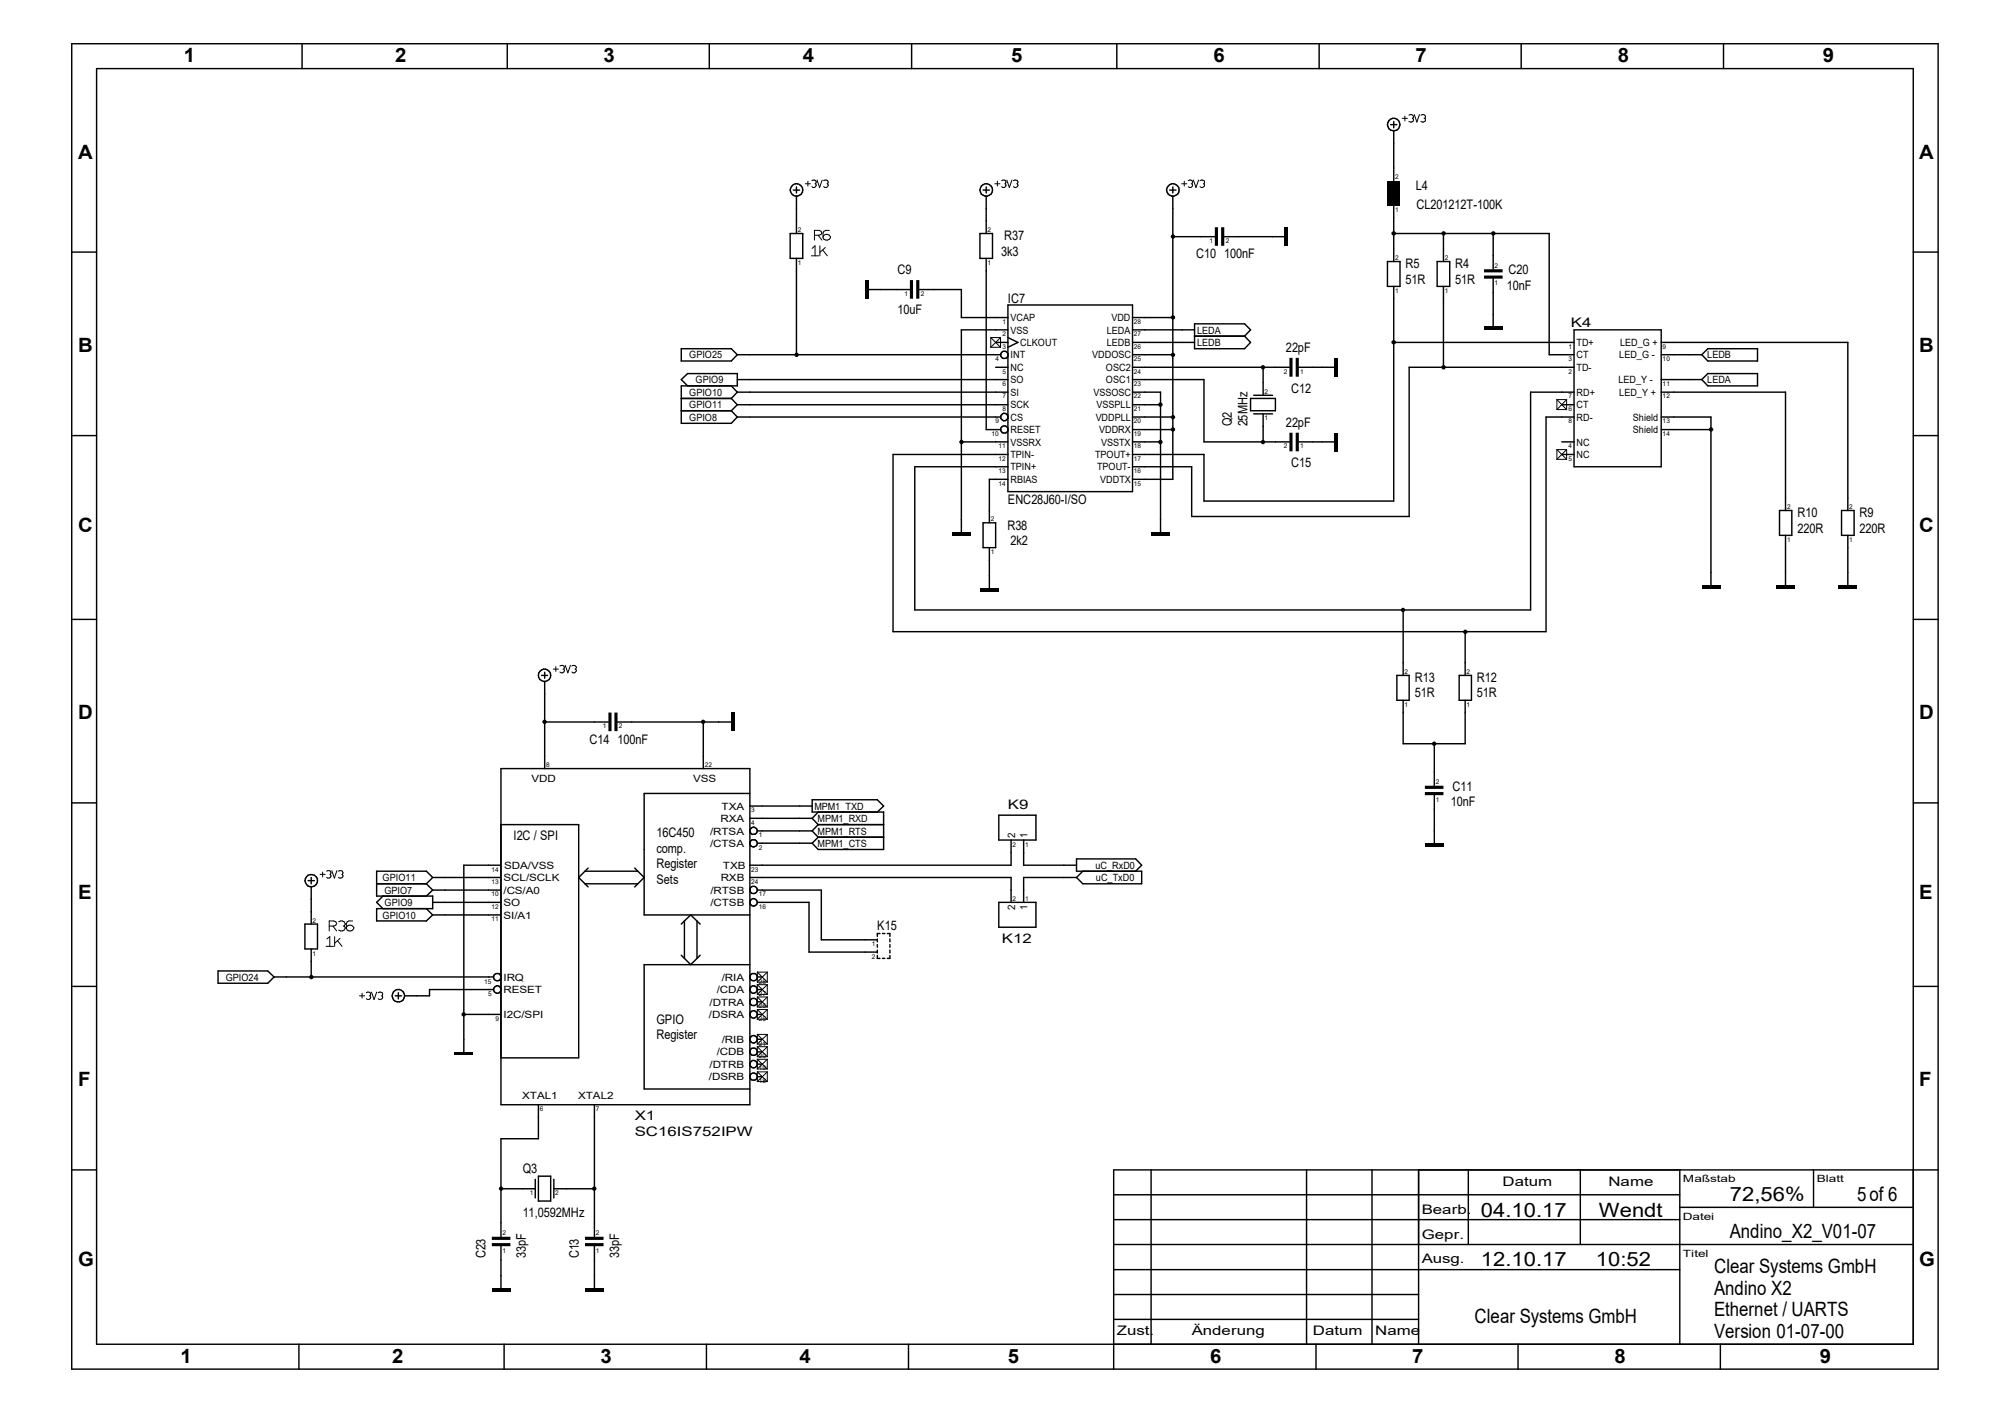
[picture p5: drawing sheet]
<svg xmlns="http://www.w3.org/2000/svg" width="297mm" height="210mm" viewBox="0 0 297 210" stroke-linecap="round" stroke-linejoin="round" font-family="sans-serif">
<g fill="none" stroke="#000" stroke-width=".15">
<path d="M207.7 17.5h.8M208.1 17.2v.7M208.7 17.1a.41 .41 0 0 1 .4-.1 .41 .41 0 0 1 .3 .4l-.1 .1M209.2 17.5h.1M209.3 17.5l.1 .3a.44 .44 0 0 1-.7 .2M209.5 17l.4 1.1 .4-1.1M210.5 17.1a.41 .41 0 0 1 .4-.1 .41 .41 0 0 1 .3 .4l-.1 .1M210.9 17.5h.2M211.1 17.5l.1 .3a.44 .44 0 0 1-.7 .2M119.3 27.2h.8M119.7 26.8v.8M120.2 37.9h1.1"/>
<path d="M120.3 26.8a.38 .38 0 0 1 .4-.1 .38 .38 0 0 1 .2 .3l-.1 .2M120.3 36.8l.4-.4v1.5M120.6 34.8h.7l.3-.1 .2-.2-.2-.3-.3-.1h-.7v1.5M120.7 27.2h.1M120.8 27.2l.1 .2a.36 .36 0 0 1-.2 .3 .36 .36 0 0 1-.4-.1M121 26.7l.4 1.1 .4-1.1M121.2 34.8l.6 .8M121.5 36.4v1.5M121.9 37l.7 .9M122 26.8a.41 .41 0 0 1 .7 .2l-.1 .2M122.3 36.7l-.8 .7M122.5 27.2h.1"/>
<path d="M122.6 27.2l.1 .2-.1 .2-.2 .2-.4-.2M122.9 34.1h-.6l-.3 .1-.1 .3v.7a.58 .58 0 0 0 .6 .4 .58 .58 0 0 0 .5-.5 .58 .58 0 0 0-.5-.4 .58 .58 0 0 0-.6 .4M147.4 27.2h.7M147.7 26.8v.8M148.4 26.8a.38 .38 0 0 1 .4-.1 .38 .38 0 0 1 .2 .3l-.1 .2M148.8 27.2h.1M148.9 27.2l.1 .2a.36 .36 0 0 1-.2 .3 .36 .36 0 0 1-.4-.1M149.1 26.7l.4 1.1 .4-1.1M150.1 26.8a.41 .41 0 0 1 .7 .2l-.1 .2M150.6 27.2h.1M150.7 27.2l.1 .2-.1 .2-.2 .2-.4-.2M175 27.2h.8"/>
<path d="M175.4 26.8v.8M176 26.8a.38 .38 0 0 1 .4-.1 .38 .38 0 0 1 .3 .3l-.1 .2M176.5 27.2h.1M176.6 27.2l.1 .2a.36 .36 0 0 1-.3 .3 .36 .36 0 0 1-.4-.1M176.8 26.7l.4 1.1 .3-1.1M177.8 26.8a.41 .41 0 0 1 .6 .2v.2M178.3 27.2h.1M178.4 27.2v.2v.2l-.3 .2-.3-.2M146.8 50l1.4 1.4M146.8 51.4h1.4M146.8 50v1.4M146.8 50h1.4"/>
<path d="M148.2 50l-1.4 1.4M148.2 50v1.4M230.6 59.2v1.5M230.6 59.2l1.5 1.5M230.6 59.2h1.5M232.1 59.2v1.5M232.1 59.2l-1.5 1.5M230.6 66.6l1.5 1.4M230.6 68h1.5M230.6 66.6v1.4M230.6 66.6h1.5M230.6 60.7h1.5"/>
<path d="M232.1 66.6l-1.5 1.4M232.1 66.6v1.4M82 99.1h.7M82.3 98.7v.7M82.9 98.6a.41 .41 0 0 1 .7 .3l-.1 .2M83.4 99.1h.1M83.5 99.1l.1 .2-.1 .2-.2 .2-.4-.2M83.7 98.6l.4 1.1 .4-1.1M84.7 98.6a.41 .41 0 0 1 .7 .3l-.1 .2M85.2 99.1h.1M85.3 99.1l.1 .2a.4 .4 0 0 1-.3 .3 .4 .4 0 0 1-.4-.1M47.4 129.5h.8"/>
<path d="M47.8 129.2v.7M48.4 129a.38 .38 0 0 1 .4 0 .38 .38 0 0 1 .2 .3l-.1 .2M48.4 139.1l.5-.4v1.5M48.8 137.2h.6l.3-.2 .2-.2-.2-.3-.3-.1h-.6v1.5M48.9 129.5h.1M48.9 129.5a.33 .33 0 0 1-.1 .5h-.4M49.1 128.9l.4 1.1 .4-1.1M49.3 137.2l.6 .7M49.6 138.7v1.5M50 139.3l.7 .9M50.1 129a.41 .41 0 0 1 .5 0 .41 .41 0 0 1 .2 .3l-.1 .2M50.2 136.5a.59 .59 0 0 1 .6-.1 .59 .59 0 0 1 .3 .5l-.1 .3"/>
<path d="M50.4 139l-.8 .7M50.6 129.5h.1M50.7 129.5l.1 .3a.44 .44 0 0 1-.7 .2M50.8 137.2h.2M51 137.2l.1 .2a.57 .57 0 0 1-.3 .5 .57 .57 0 0 1-.6-.1M52.2 136.4h-.5l-.3 .1-.1 .3v.7a.56 .56 0 0 0 .6 .4 .56 .56 0 0 0 .5-.5 .61 .61 0 0 0-.5-.4 .61 .61 0 0 0-.6 .4M48.3 140.2h1.1M53.3 147.5h.7M53.6 147.1v.7M54.3 147a.38 .38 0 0 1 .4-.1 .38 .38 0 0 1 .2 .4l-.1 .2M54.7 147.5h.1M54.8 147.5l.1 .2a.36 .36 0 0 1-.2 .3 .36 .36 0 0 1-.4-.1"/>
<path d="M55 146.9l.4 1.1 .4-1.1M56 147a.41 .41 0 0 1 .7 .3l-.1 .2M56.5 147.5h.1M56.6 147.5l.1 .2-.1 .2-.2 .1-.4-.1M112.2 149.5l1.5 1.5M112.2 151h1.5M112.2 144v1.5M112.2 145.8v1.5M112.2 147.7v1.4M112.2 149.5v1.5M112.2 153.2v1.4M112.2 155v1.5"/>
<path d="M112.2 156.9v1.4M112.2 158.7v1.5M112.2 149.5h1.5M112.2 147.7l1.5 1.4M112.2 149.1h1.5M112.2 147.7h1.5M112.2 145.8l1.5 1.5M112.2 147.3h1.5M112.2 145.8h1.5M112.2 144l1.5 1.5M112.2 145.5h1.5M112.2 144h1.5"/>
<path d="M112.2 158.7l1.5 1.5M112.2 158.7h1.5M112.2 156.9l1.5 1.4M112.2 158.3h1.5M112.2 156.9h1.5M112.2 155l1.5 1.5M112.2 156.5h1.5M112.2 155h1.5M112.2 153.2l1.5 1.4M112.2 154.6h1.5M112.2 153.2h1.5M113.7 149.5l-1.5 1.5"/>
<path d="M113.7 144v1.5M113.7 145.8v1.5M113.7 147.7v1.4M113.7 149.5v1.5M113.7 153.2v1.4M113.7 155v1.5M113.7 156.9v1.4M113.7 158.7v1.5M113.7 147.7l-1.5 1.4M113.7 145.8l-1.5 1.5M113.7 144l-1.5 1.5M113.7 158.7l-1.5 1.5"/>
<path d="M113.7 156.9l-1.5 1.4M113.7 155l-1.5 1.5M113.7 153.2l-1.5 1.4M112.2 160.2h1.5"/>
</g>
<g fill="none" stroke="#000" stroke-width=".21">
<path d="M10.6 6.5h276.5v196.3h-276.5zM14.3 10.2h269.1v188.9h-269.1zM44.7 6.5v3.7M75.1 6.5v3.7M105.1 6.5v3.7M135 6.5v3.7M165.4 6.5v3.7M195.4 6.5v3.7M206 18.5h.9M206.5 18v.9M206.5 19.4v7.4M225.3 6.5v3.7"/>
<path d="M255.3 6.5v3.7M10.6 37.3h3.7M117.1 34.6h1.8v3.7h-1.8zM117.5 28.2h.9M118 27.7v.9M118 29v5.6M118 38.3v14.2M145.2 34.6h1.8v3.7h-1.8zM145.6 28.2h1M146.1 27.7v.9M146.1 29v5.6M146.1 38.3v25.3h2.2"/>
<path d="M173.3 28.2h.9M173.7 35.1h6.3M173.7 27.7v.9M173.7 29v42h-5.9M181.4 35.1h8.9M205.5 38.7h1.9v3.7h-1.9zM206.5 34.6h23v17.9h3.7M206.5 30.4v8.3M212.9 38.7h1.9v3.7h-1.9zM213.8 34.6v4.1M221.2 34.6v5.3M283.4 37.3h3.7"/>
<path d="M100.9 51.6h7.4l.9 .9-.9 1h-7.4zM100.9 59h7.4M101.9 57.1l-1-.9 1-.9h7.3v1.8h-8.3v5.6h7.4l.9-.9M108.3 57.1l.9 1M108.3 59l.9 .9M109.2 56.2h40.1M109.2 58.1h40.1M109.2 58.1l-.9 .9M109.2 59.9h40.1M109.2 59.9l-.9 .9M109.2 52.5h39.1M128.6 42.9h6.2"/>
<path d="M136.2 42.9h6.2v4.1h6.9M147.5 50.7h1.8M147.5 54.4h1.8M149.3 48.9h-6.9v29.9M149.3 45.2h18.5v27.6h-18.5zM149.3 52.4a.58 .58 0 0 0-.5-.4 .58 .58 0 0 0-.5 .4v.3a.58 .58 0 0 0 .5 .4 .58 .58 0 0 0 .5-.4M149.3 50l1.5 .7-1.5 .7M167.8 56.2h10.6v9.2h12.6M167.8 58.1h4.1v20.7M167.8 59.9h4.1M167.8 52.5h5.9M167.8 50.7h9.2"/>
<path d="M167.8 48.9h9.2M167.8 54.4h23.2M167.8 47h5.9M177 48h7.4l.9 .9-.9 .9 .9 .9-.9 .9h-7.4zM177 49.8h7.4M185.3 59h3.6v1.8h-3.6zM185.7 58.5h2.8M187.1 54.4v4.1M192.4 54.4h5.3M206.5 42.4v31.8h-28.1v-6.9h-10.6M206.5 50.7h26.7M213.8 42.4v12"/>
<path d="M221.2 41.3v7.1M231.4 59.9h1.8M233.2 58.1h-6.5v32.2h-91.2v-21.2h13.8M233.2 54.4h-24.5v22.1h-32.2v-7.4h-8.7M233.2 48.9h12.9v20.2h-12.9zM246.1 56.2h6M246.1 58.1h18.4v17.5M246.1 52.5h6M246.1 50.7h27.6v24.9M253 55.3h7.3v1.8h-7.3l-.9-.9zM253 51.6h7.3v1.9h-7.3l-.9-1zM10.6 64.5h3.7"/>
<path d="M100.9 60.8h7.4M108.3 60.8l.9 1M109.2 61.8h39.1M142.4 65.4h6.9M145.6 77.4h1.9v3.7h-1.9zM149.3 71h-2.7v6.4M149.3 63.4l-.1-.2a.56 .56 0 0 0-.9 .2v.4a.58 .58 0 0 0 .5 .3 .58 .58 0 0 0 .5-.3M149.3 61.6a.55 .55 0 0 0-.5-.4 .55 .55 0 0 0-.5 .4v.4l.4 .3 .4-.1 .2-.2M167.8 61.8h5.9M167.8 65.4h4.1M167.8 63.6h5.9M185.7 61.3h2.8"/>
<path d="M187.1 61.3v4.1M192.4 65.4h5.3M231.4 65.4h1.8M231.4 67.3h1.8M233.2 61.8h-4.2v31.8h-96.7v-26.3h17M246.1 61.8h7.3v24.9M246.1 63.6h7.3M263.6 75.6h1.8v3.7h-1.8zM264.5 79.3v7.4M272.8 75.6h1.9v3.7h-1.9zM273.7 79.3v7.4M283.4 64.5h3.7"/>
<path d="M10.6 91.7h3.7M80.7 99.6v.9M146.6 81.1v6M207.9 90.3v9.7M217 93.6v6.4M283.4 91.7h3.7M10.6 118.9h3.7M74.2 113.8h36.9v49.8h-36.9zM80.2 100h.9M80.7 106.9h9.4M80.7 100.9v12.9M91.5 106.9h16.8"/>
<path d="M104.2 106.9v6.9M111.1 119.4h9.2M111.1 117.5h-15.7v18h15.7M206.9 100h1.8v3.7h-1.8zM207.9 103.7v6.5h9.1v-6.5M212.5 110.2v6.2M212.5 117.8v7.1M216.2 100h1.8v3.7h-1.8zM283.4 118.9h3.7M45.2 136.9h1.8v3.6h-1.8zM45.6 130.4h1M46.1 130v.9"/>
<path d="M46.1 131.4v5.5M55.8 130.9h7.4M56.7 132.7l-.9 .9 .9 1M63.2 134.6l.9 .9M63.2 130.9l.9 .9M64.1 133.6h10.1M64.1 130h10.1M64.1 130l-.9-1h-7.4v3.7h8.3v1.9h-8.3v1.8h7.4l.9-.9M64.1 135.5h10.1M64.1 130l-.9 .9M64.1 131.8h10.1M64.1 131.8l-.9 .9"/>
<path d="M74.2 128.1h-5.5v27.7M74.2 122.1h11.5v34.6h-11.5M86.7 130.9h7.8M86.7 129h7.8M87.1 128.6l-1.4 1.4 1.4 1.4M94 128.6l1.4 1.4-1.4 1.4M101.4 136.4l.9-.9 1.4 1.4M101.4 136.4l-.5 .5M101.4 136.4v5.5M103.3 136.4v5.5M111.1 130h38.7v3.6M111.1 121.2h9.2"/>
<path d="M112.2 133.6h7.6v7.4h10.2M112.2 131.8h9.5v7.4h8.3M112.2 123.1h8.1M112.2 124.9h8.1M120.3 123.1l.9 .9M120.3 121.2l.9 .9M121.2 122.1l-.9 1M121.2 124h9.7M121.2 122.1h9.7M121.2 124l-.9 .9M121.2 120.3l-.9 .9M130 139.1v.4"/>
<path d="M130 139.9v.4M130 120.3l.9-.9-.9-1h-9.7v1.9h10.6v5.5h-9.7l-.9-.9M130.3 138.3h-.3v.4M130.7 138.3h.4M131.4 138.3h.4v.4M131.8 139.1v.4M131.8 139.9v.4M148 120.7h5.5v3.7h-5.5zM148 133.6h5.5v3.7h-5.5zM149.8 124.4v3.7h-38.7M151.6 124.4v3.7h7.9M159.5 130h-7.9v3.6"/>
<path d="M160.4 129l-.9 1M168.2 129l.9-.9-.9-.9h-8.7v1.8h9.6v1.9h-8.7l-.9-.9M10.6 146.1h3.7M32.3 143.8h7.4l.9 .9-.9 .9h-7.4zM40.6 144.7h32.5M46.1 140.5v4.2M58.5 147.5h1M59 147v1M68.7 150.2h5.5M73.1 146.6h-9.5v.9h-3.7M100.9 141.5l1.4 1.4 1.4-1.4M111.1 142.9h-15.7v18.4h15.7"/>
<path d="M112.2 144.7h.7M112.2 146.6h.7M112.2 148.4h.7M112.2 150.2h.7M112.2 159.5h.7M112.2 157.6h.7M112.2 155.8h.7M112.2 153.9h.7M130 140.7v.4M130 141.5v.4h.3M130.7 141.9h.4M131.8 140.7v.4"/>
<path d="M131.8 141.5v.4h-.4M283.4 146.1h3.7M10.6 173.3h3.7M74.2 176.1h5.1M79.3 174.7v2.7M79.8 163.6v5.1h-5.6v14.5M79.8 174.2h1.8v3.7h-1.8zM82 176.1h6.1M82 174.7v2.7M88.1 163.6v19.6M165 177h83.8M170.5 173.3v25.8"/>
<path d="M193.5 173.3v25.8M203.2 173.3v25.8M210.1 173.3v25.8M217.5 173.3v11M234.1 173.3v11M248.8 173.3v25.8M248.8 178.8h34.6M268.6 173.3v5.5M287.1 173.3h-122.1v29.5M44.3 199.1v3.7M74.2 184.6v6.2M74.7 199.1v3.7"/>
<path d="M88.1 184.6v6.2M104.6 199.1v3.7M134.6 199.1v3.7M165 188h83.8M165 184.3h118.4M165 180.6h83.8M165 195.4h45.1M165 191.7h45.1M194.9 199.1v3.7M224.9 199.1v3.7M254.8 199.1v3.7"/>
<circle cx="206.4" cy="18.4" r=".92"/>
<circle cx="118" cy="28.1" r=".92"/>
<circle cx="146.1" cy="28.1" r=".94"/>
<circle cx="173.8" cy="28.1" r=".93"/>
<circle cx="80.7" cy="100" r=".92"/>
<circle cx="46.1" cy="130.4" r=".92"/>
<circle cx="111.6" cy="131.8" r=".56"/>
<circle cx="111.6" cy="133.6" r=".55"/>
<circle cx="111.6" cy="123.1" r=".55"/>
<circle cx="111.6" cy="124.9" r=".55"/>
<circle cx="59" cy="147.5" r=".93"/>
<circle cx="73.7" cy="146.6" r=".55"/>
<circle cx="73.7" cy="144.7" r=".56"/>
<circle cx="111.6" cy="155.8" r=".56"/>
<circle cx="111.6" cy="144.7" r=".56"/>
<circle cx="111.6" cy="148.4" r=".56"/>
<circle cx="111.6" cy="146.6" r=".55"/>
<circle cx="111.6" cy="157.6" r=".55"/>
<circle cx="111.6" cy="153.9" r=".55"/>
<circle cx="111.6" cy="150.2" r=".55"/>
<circle cx="111.6" cy="159.4" r=".55"/>
</g>
<g fill="#000">
<path d="M180.9 33.7h.5v2.7h-.5zM180 33.7h.4v2.7h-.4z" fill-rule="evenodd"/>
<path d="M190.3 33.7h.5v2.7h-.5z" fill-rule="evenodd"/>
<path d="M205.5 26.8h1.9v3.6h-1.9z" fill-rule="evenodd"/>
<path d="M219.8 39.9h2.8v.4h-2.8zM219.8 40.8h2.8v.5h-2.8z" fill-rule="evenodd"/>
<path d="M128.1 41.5h.5v2.7h-.5z" fill-rule="evenodd"/>
<path d="M135.7 41.5h.5v2.7h-.5zM134.8 41.5h.5v2.7h-.5z" fill-rule="evenodd"/>
<path d="M191 53h.5v2.8h-.5zM191.9 53h.5v2.8h-.5z" fill-rule="evenodd"/>
<path d="M197.7 53h.5v2.8h-.5z" fill-rule="evenodd"/>
<path d="M219.8 48.4h2.8v.5h-2.8z" fill-rule="evenodd"/>
<path d="M141 78.8h2.8v.5h-2.8z" fill-rule="evenodd"/>
<path d="M170.5 78.8h2.8v.5h-2.8z" fill-rule="evenodd"/>
<path d="M191 64.1h.5v2.7h-.5zM191.9 64.1h.5v2.7h-.5z" fill-rule="evenodd"/>
<path d="M197.7 64.1h.5v2.7h-.5z" fill-rule="evenodd"/>
<path d="M145.2 87.1h2.8v.5h-2.8z" fill-rule="evenodd"/>
<path d="M252.1 86.7h2.7v.4h-2.7z" fill-rule="evenodd"/>
<path d="M263.1 86.7h2.8v.4h-2.8z" fill-rule="evenodd"/>
<path d="M272.3 86.7h2.8v.4h-2.8z" fill-rule="evenodd"/>
<path d="M91 105.5h.5v2.8h-.5zM90.1 105.5h.5v2.8h-.5z" fill-rule="evenodd"/>
<path d="M108.3 105.5h.5v2.8h-.5z" fill-rule="evenodd"/>
<path d="M211.1 116.4h2.7v.4h-2.7zM211.1 117.3h2.7v.5h-2.7z" fill-rule="evenodd"/>
<path d="M211.1 124.9h2.7v.4h-2.7z" fill-rule="evenodd"/>
<path d="M72.9 190.8h2.7v.5h-2.7z" fill-rule="evenodd"/>
<path d="M72.9 183.2h2.7v.4h-2.7zM72.9 184.1h2.7v.5h-2.7z" fill-rule="evenodd"/>
<path d="M86.7 190.8h2.7v.5h-2.7z" fill-rule="evenodd"/>
<path d="M86.7 183.2h2.7v.4h-2.7zM86.7 184.1h2.7v.5h-2.7z" fill-rule="evenodd"/>
<circle cx="173.8" cy="35" r=".33"/>
<circle cx="206.5" cy="34.6" r=".34"/>
<circle cx="213.8" cy="34.6" r=".33"/>
<circle cx="221.2" cy="34.6" r=".33"/>
<circle cx="118" cy="52.6" r=".33"/>
<circle cx="171.9" cy="59.9" r=".33"/>
<circle cx="173.8" cy="52.6" r=".33"/>
<circle cx="173.8" cy="47" r=".33"/>
<circle cx="187.1" cy="54.4" r=".33"/>
<circle cx="206.5" cy="50.7" r=".34"/>
<circle cx="213.8" cy="54.4" r=".33"/>
<circle cx="142.4" cy="65.5" r=".33"/>
<circle cx="171.9" cy="65.5" r=".33"/>
<circle cx="173.8" cy="63.6" r=".33"/>
<circle cx="173.8" cy="61.8" r=".33"/>
<circle cx="187.1" cy="65.5" r=".33"/>
<circle cx="253.5" cy="63.6" r=".33"/>
<circle cx="207.8" cy="90.3" r=".33"/>
<circle cx="217.1" cy="93.6" r=".33"/>
<circle cx="80.7" cy="106.9" r=".33"/>
<circle cx="104.2" cy="106.9" r=".33"/>
<circle cx="212.4" cy="110.2" r=".33"/>
<circle cx="46.1" cy="144.7" r=".33"/>
<circle cx="68.7" cy="150.2" r=".33"/>
<circle cx="74.2" cy="176" r=".33"/>
<circle cx="88" cy="176" r=".33"/>
</g>
<path d="M67.3 156h2.8" fill="none" stroke="#000" stroke-width=".42"/>
<g font-size="2.9">
<text x="27.2" y="9.2">1</text>
<text x="58.5" y="9.2">2</text>
<text x="89.4" y="9.2">3</text>
<text x="118.9" y="9.2">4</text>
<text x="149.8" y="9.2">5</text>
<text x="179.7" y="9.2">6</text>
<text x="209.7" y="9.2">7</text>
<text x="239.6" y="9.2">8</text>
<text x="270" y="9.2">9</text>
<text x="11.6" y="23.5">A</text>
<text x="284.3" y="23.5">A</text>
<text x="11.6" y="52.1">B</text>
<text x="284.3" y="52.1">B</text>
<text x="11.6" y="78.8">C</text>
<text x="284.3" y="78.8">C</text>
<text x="11.6" y="106.5">D</text>
<text x="284.3" y="106.5">D</text>
<text x="11.6" y="133.2">E</text>
<text x="284.3" y="133.2">E</text>
<text x="11.6" y="160.8">F</text>
<text x="284.3" y="160.8">F</text>
<text x="256.2" y="177.9">72,56%</text>
<text x="275.1" y="177.9">5of 6</text>
<text x="219.4" y="180.2">04.10.17</text>
<text x="236.9" y="180.2">Wendt</text>
<text x="256.2" y="183.4">Andino_X2_V01-07</text>
<text x="11.6" y="187.6">G</text>
<text x="219.4" y="187.6">12.10.17</text>
<text x="236.4" y="187.6">10:52</text>
<text x="253.9" y="191.7">Andino X2</text>
<text x="253.9" y="188.5">Clear Systems GmbH</text>
<text x="284.3" y="187.6">G</text>
<text x="218.4" y="195.9">Clear Systems GmbH</text>
<text x="253.9" y="194.9">Ethernet / UARTS</text>
<text x="26.8" y="201.8">1</text>
<text x="58.1" y="201.8">2</text>
<text x="88.9" y="201.8">3</text>
<text x="118.4" y="201.8">4</text>
<text x="149.3" y="201.8">5</text>
<text x="179.3" y="201.8">6</text>
<text x="209.2" y="201.8">7</text>
<text x="239.2" y="201.8">8</text>
<text x="253.9" y="198.2">Version 01-07-00</text>
<text x="269.6" y="201.8">9</text>
</g>
<g font-size="1.9">
<text x="209.7" y="28.2">L4</text>
<text x="148.8" y="35.6">R37</text>
<text x="209.8" y="30.9">CL201212T-100K</text>
<text x="133" y="40.6">C9</text>
<text x="148.3" y="37.9">3k3</text>
<text x="177.2" y="38.3">C10</text>
<text x="181.4" y="38.3">100nF</text>
<text x="208.2" y="39.7">R5</text>
<text x="215.6" y="39.7">R4</text>
<text x="223.5" y="40.6">C20</text>
<text x="133" y="46.6">10uF</text>
<text x="149.3" y="44.8">IC7</text>
<text x="208.2" y="42">51R</text>
<text x="215.6" y="42">51R</text>
<text x="223.2" y="42.9">10nF</text>
<text x="190.5" y="52.2">22pF</text>
<text x="232.7" y="48.4">K4</text>
<text x="191.3" y="58.2">C12</text>
<text x="182.5" y="63.2" transform="rotate(-90 182.5 63.2)">Q2</text>
<text x="184.8" y="63.2" transform="rotate(-90 184.8 63.2)">25MHz</text>
<text x="190.5" y="63.2">22pF</text>
<text x="191.3" y="69.2">C15</text>
<text x="149.3" y="74.6">ENC28J60-I/SO</text>
<text x="266.3" y="76.6">R10</text>
<text x="275.5" y="76.6">R9</text>
<text x="149.2" y="78.4">R38</text>
<text x="149.7" y="80.7">2k2</text>
<text x="266.3" y="78.9">220R</text>
<text x="275.5" y="78.9">220R</text>
<text x="209.6" y="101">R13</text>
<text x="218.8" y="101">R12</text>
<text x="209.6" y="103.3">51R</text>
<text x="218.8" y="103.3">51R</text>
<text x="87.3" y="110.2">C14</text>
<text x="91.5" y="110.2">100nF</text>
<text x="149.3" y="119.9">K9</text>
<text x="214.9" y="119.4">10nF</text>
<text x="215.2" y="117.1">C11</text>
<text x="76.1" y="124.4">I2C / SPI</text>
<text x="97.2" y="124">16C450</text>
<text x="97.2" y="130.9">Sets</text>
<text x="97.2" y="128.6">Register</text>
<text x="97.2" y="126.3">comp.</text>
<text x="130" y="137.8">K15</text>
<text x="148.4" y="139.7">K12</text>
<text x="97.2" y="153.9">Register</text>
<text x="97.2" y="151.6">GPIO</text>
<text x="94" y="165.9">X1</text>
<text x="77.4" y="173.7">Q3</text>
<text x="94" y="168.2">SC16IS752IPW</text>
<text x="210.6" y="179.7">Bearb.</text>
<text x="222.6" y="175.6">Datum</text>
<text x="238.3" y="175.6">Name</text>
<text x="77.4" y="180.2">11,0592MHz</text>
<text x="210.6" y="183.4">Gepr.</text>
<text x="71.9" y="186.4" transform="rotate(-90 71.9 186.4)">C23</text>
<text x="77.9" y="186.4" transform="rotate(-90 77.9 186.4)">33pF</text>
<text x="85.7" y="186.4" transform="rotate(-90 85.7 186.4)">C13</text>
<text x="91.7" y="186.4" transform="rotate(-90 91.7 186.4)">33pF</text>
<text x="210.6" y="187.1">Ausg.</text>
<text x="165.4" y="197.7">Zust.</text>
<text x="176.5" y="197.7">Änderung</text>
<text x="194.5" y="197.7">Datum</text>
<text x="203.7" y="197.7">Name</text>
</g>
<g font-size="1.5">
<text x="149.7" y="47.6">VCAP</text>
<text x="164.6" y="47.6">VDD</text>
<text x="102.1" y="53.1">GPIO25</text>
<text x="149.7" y="53.1">INT</text>
<text x="149.7" y="49.4">VSS</text>
<text x="151.1" y="51.3">CLKOUT</text>
<text x="161.8" y="53.1">VDDOSC</text>
<text x="164" y="51.3">LEDB</text>
<text x="164" y="49.4">LEDA</text>
<text x="177.3" y="51.3">LEDB</text>
<text x="177.3" y="49.4">LEDA</text>
<text x="233.6" y="53.1">CT</text>
<text x="233.6" y="51.3">TD+</text>
<text x="239.9" y="53.1">LED_G -</text>
<text x="240" y="51.3">LED_G +</text>
<text x="252.9" y="53.1">LEDB</text>
<text x="102.1" y="58.6">GPIO10</text>
<text x="103" y="56.8">GPIO9</text>
<text x="149.7" y="58.6">SI</text>
<text x="149.7" y="56.8">SO</text>
<text x="149.7" y="54.9">NC</text>
<text x="162" y="58.6">VSSOSC</text>
<text x="163.8" y="56.8">OSC1</text>
<text x="163.8" y="54.9">OSC2</text>
<text x="233.6" y="58.6">RD+</text>
<text x="233.6" y="54.9">TD-</text>
<text x="239.7" y="56.8">LED_Y -</text>
<text x="239.9" y="58.6">LED_Y +</text>
<text x="252.9" y="56.8">LEDA</text>
<text x="102.1" y="60.5">GPIO11</text>
<text x="102.1" y="62.3">GPIO8</text>
<text x="149.7" y="66">VSSRX</text>
<text x="149.7" y="64.2">RESET</text>
<text x="149.7" y="62.3">CS</text>
<text x="149.7" y="60.5">SCK</text>
<text x="162.3" y="62.3">VDDPLL</text>
<text x="162.4" y="60.5">VSSPLL</text>
<text x="162.8" y="64.2">VDDRX</text>
<text x="163.1" y="66">VSSTX</text>
<text x="233.6" y="66">NC</text>
<text x="233.6" y="62.3">RD-</text>
<text x="233.6" y="60.5">CT</text>
<text x="241.9" y="64.2">Shield</text>
<text x="241.9" y="62.3">Shield</text>
<text x="149.7" y="71.5">RBIAS</text>
<text x="149.7" y="69.7">TPIN+</text>
<text x="149.7" y="67.9">TPIN-</text>
<text x="162.2" y="67.9">TPOUT+</text>
<text x="162.5" y="69.7">TPOUT-</text>
<text x="163" y="71.5">VDDTX</text>
<text x="233.6" y="67.9">NC</text>
<text x="78.7" y="115.8">VDD</text>
<text x="102.7" y="115.8">VSS</text>
<text x="106.9" y="119.9">TXA</text>
<text x="120.7" y="119.9">MPM1_TXD</text>
<text x="105.2" y="123.6">/RTSA</text>
<text x="105.2" y="125.4">/CTSA</text>
<text x="106.7" y="121.8">RXA</text>
<text x="121.1" y="123.6">MPM1_RTS</text>
<text x="121.1" y="125.4">MPM1_CTS</text>
<text x="121.1" y="121.8">MPM1_RXD</text>
<text x="150.4" y="124.1" transform="rotate(-90 150.4 124.1)">2</text>
<text x="152.2" y="124.1" transform="rotate(-90 152.2 124.1)">1</text>
<text x="56.7" y="130.5">GPIO11</text>
<text x="74.6" y="130.5">SCL/SCLK</text>
<text x="74.7" y="128.7">SDA/VSS</text>
<text x="106.8" y="130.5">RXB</text>
<text x="107.1" y="128.7">TXB</text>
<text x="162.3" y="128.7">uC_RxD0</text>
<text x="162.4" y="130.5">uC_TxD0</text>
<text x="56.7" y="136.1">GPIO10</text>
<text x="56.9" y="132.3">GPIO7</text>
<text x="57" y="134.2">GPIO9</text>
<text x="74.6" y="134.2">SO</text>
<text x="74.6" y="136.1">SI/A1</text>
<text x="74.6" y="132.3">/CS/A0</text>
<text x="105.2" y="134.2">/CTSB</text>
<text x="105.2" y="132.3">/RTSB</text>
<text x="150.4" y="134.8" transform="rotate(-90 150.4 134.8)">2</text>
<text x="152.2" y="134.8" transform="rotate(-90 152.2 134.8)">1</text>
<text x="33.4" y="145.2">GPIO24</text>
<text x="74.6" y="145.2">IRQ</text>
<text x="74.6" y="147.1">RESET</text>
<text x="105.1" y="148.9">/DTRA</text>
<text x="106.2" y="147.1">/CDA</text>
<text x="106.9" y="145.2">/RIA</text>
<text x="74.6" y="150.8">I2C/SPI</text>
<text x="105" y="150.8">/DSRA</text>
<text x="106.9" y="154.5">/RIB</text>
<text x="105" y="160">/DSRB</text>
<text x="105.1" y="158.2">/DTRB</text>
<text x="106.2" y="156.3">/CDB</text>
<text x="77.3" y="162.8">XTAL1</text>
<text x="85.6" y="162.8">XTAL2</text>
<text x="249.3" y="175.1">Maßstab</text>
<text x="269.1" y="175.1">Blatt</text>
<text x="249.3" y="180.6">Datei</text>
<text x="249.3" y="186.2">Titel</text>
</g>
<g font-size="1">
<text x="206.7" y="26.5">2</text>
<text x="118.2" y="34.4">2</text>
<text x="146.3" y="34.4">2</text>
<text x="179.2" y="36">1</text>
<text x="181.6" y="36">2</text>
<text x="206.7" y="31.4">1</text>
<text x="118.2" y="39.2">1</text>
<text x="146.3" y="39.2">1</text>
<text x="206.7" y="38.5">2</text>
<text x="214" y="38.5">2</text>
<text x="221.4" y="39.7">2</text>
<text x="134" y="43.8">1</text>
<text x="136.4" y="43.8">2</text>
<text x="148.5" y="48">1</text>
<text x="168" y="48">28</text>
<text x="206.7" y="43.4">1</text>
<text x="214" y="43.4">1</text>
<text x="221.4" y="42.2">1</text>
<text x="147.4" y="53.5">4</text>
<text x="148.5" y="51.6">3</text>
<text x="148.5" y="49.8">2</text>
<text x="168" y="53.5">25</text>
<text x="168" y="51.6">26</text>
<text x="168" y="49.8">27</text>
<text x="232.4" y="53.5">3</text>
<text x="232.4" y="51.6">1</text>
<text x="246.3" y="53.5">10</text>
<text x="246.3" y="51.6">9</text>
<text x="148.5" y="59">7</text>
<text x="148.5" y="57.2">6</text>
<text x="148.5" y="55.3">5</text>
<text x="168" y="59">22</text>
<text x="168" y="57.2">23</text>
<text x="168" y="55.3">24</text>
<text x="187.3" y="58.3">2</text>
<text x="190.2" y="55.3">2</text>
<text x="192.6" y="55.3">1</text>
<text x="232.4" y="59">7</text>
<text x="232.4" y="55.3">2</text>
<text x="246.3" y="59">12</text>
<text x="246.3" y="57.2">11</text>
<text x="146.9" y="64.6">10</text>
<text x="147.4" y="62.7">9</text>
<text x="148.5" y="60.9">8</text>
<text x="168" y="64.6">19</text>
<text x="168" y="62.7">20</text>
<text x="168" y="60.9">21</text>
<text x="187.3" y="62.3">1</text>
<text x="232.4" y="62.7">8</text>
<text x="232.4" y="60.9">6</text>
<text x="246.3" y="64.6">14</text>
<text x="246.3" y="62.7">13</text>
<text x="147.9" y="71.9">14</text>
<text x="147.9" y="70.1">13</text>
<text x="147.9" y="68.2">12</text>
<text x="147.9" y="66.4">11</text>
<text x="168" y="71.9">15</text>
<text x="168" y="70.1">16</text>
<text x="168" y="68.2">17</text>
<text x="168" y="66.4">18</text>
<text x="190.2" y="66.4">2</text>
<text x="192.6" y="66.4">1</text>
<text x="232.4" y="68.2">5</text>
<text x="232.4" y="66.4">4</text>
<text x="146.8" y="77.2">2</text>
<text x="264.8" y="75.4">2</text>
<text x="273.9" y="75.4">2</text>
<text x="146.8" y="82.1">1</text>
<text x="264.8" y="80.2">1</text>
<text x="273.9" y="80.2">1</text>
<text x="208.1" y="99.8">2</text>
<text x="217.3" y="99.8">2</text>
<text x="89.3" y="107.9">1</text>
<text x="91.7" y="107.9">2</text>
<text x="208.1" y="104.7">1</text>
<text x="217.3" y="104.7">1</text>
<text x="80.9" y="113.6">8</text>
<text x="104.4" y="113.6">22</text>
<text x="212.7" y="116.2">2</text>
<text x="212.7" y="118.7">1</text>
<text x="111.3" y="122.2">4</text>
<text x="111.3" y="120.3">3</text>
<text x="112.4" y="124">1</text>
<text x="112.4" y="125.9">2</text>
<text x="150" y="125.4">2</text>
<text x="151.9" y="125.4">1</text>
<text x="72.8" y="129.1">14</text>
<text x="72.8" y="130.9">13</text>
<text x="111.3" y="129.1">23</text>
<text x="111.3" y="130.9">24</text>
<text x="46.3" y="136.7">2</text>
<text x="72.8" y="134.6">12</text>
<text x="72.8" y="136.4">11</text>
<text x="72.8" y="132.8">10</text>
<text x="112.4" y="134.6">16</text>
<text x="112.4" y="132.8">17</text>
<text x="150" y="133.4">2</text>
<text x="151.9" y="133.4">1</text>
<text x="46.3" y="141.5">1</text>
<text x="129.2" y="142">2</text>
<text x="129.2" y="140.1">1</text>
<text x="71.7" y="145.7">15</text>
<text x="72.3" y="147.5">5</text>
<text x="112.4" y="149.4">26</text>
<text x="112.4" y="147.5">27</text>
<text x="112.4" y="145.7">28</text>
<text x="73.4" y="151.2">9</text>
<text x="112.4" y="151.2">25</text>
<text x="112.4" y="154.9">21</text>
<text x="112.4" y="160.4">18</text>
<text x="112.4" y="158.5">19</text>
<text x="112.4" y="156.7">20</text>
<text x="80" y="164.6">6</text>
<text x="88.3" y="164.6">7</text>
<text x="78.5" y="177">1</text>
<text x="82.3" y="177">2</text>
<text x="74.4" y="183">2</text>
<text x="74.4" y="185.5">1</text>
<text x="88.3" y="183">2</text>
<text x="88.3" y="185.5">1</text>
</g>
</svg>
